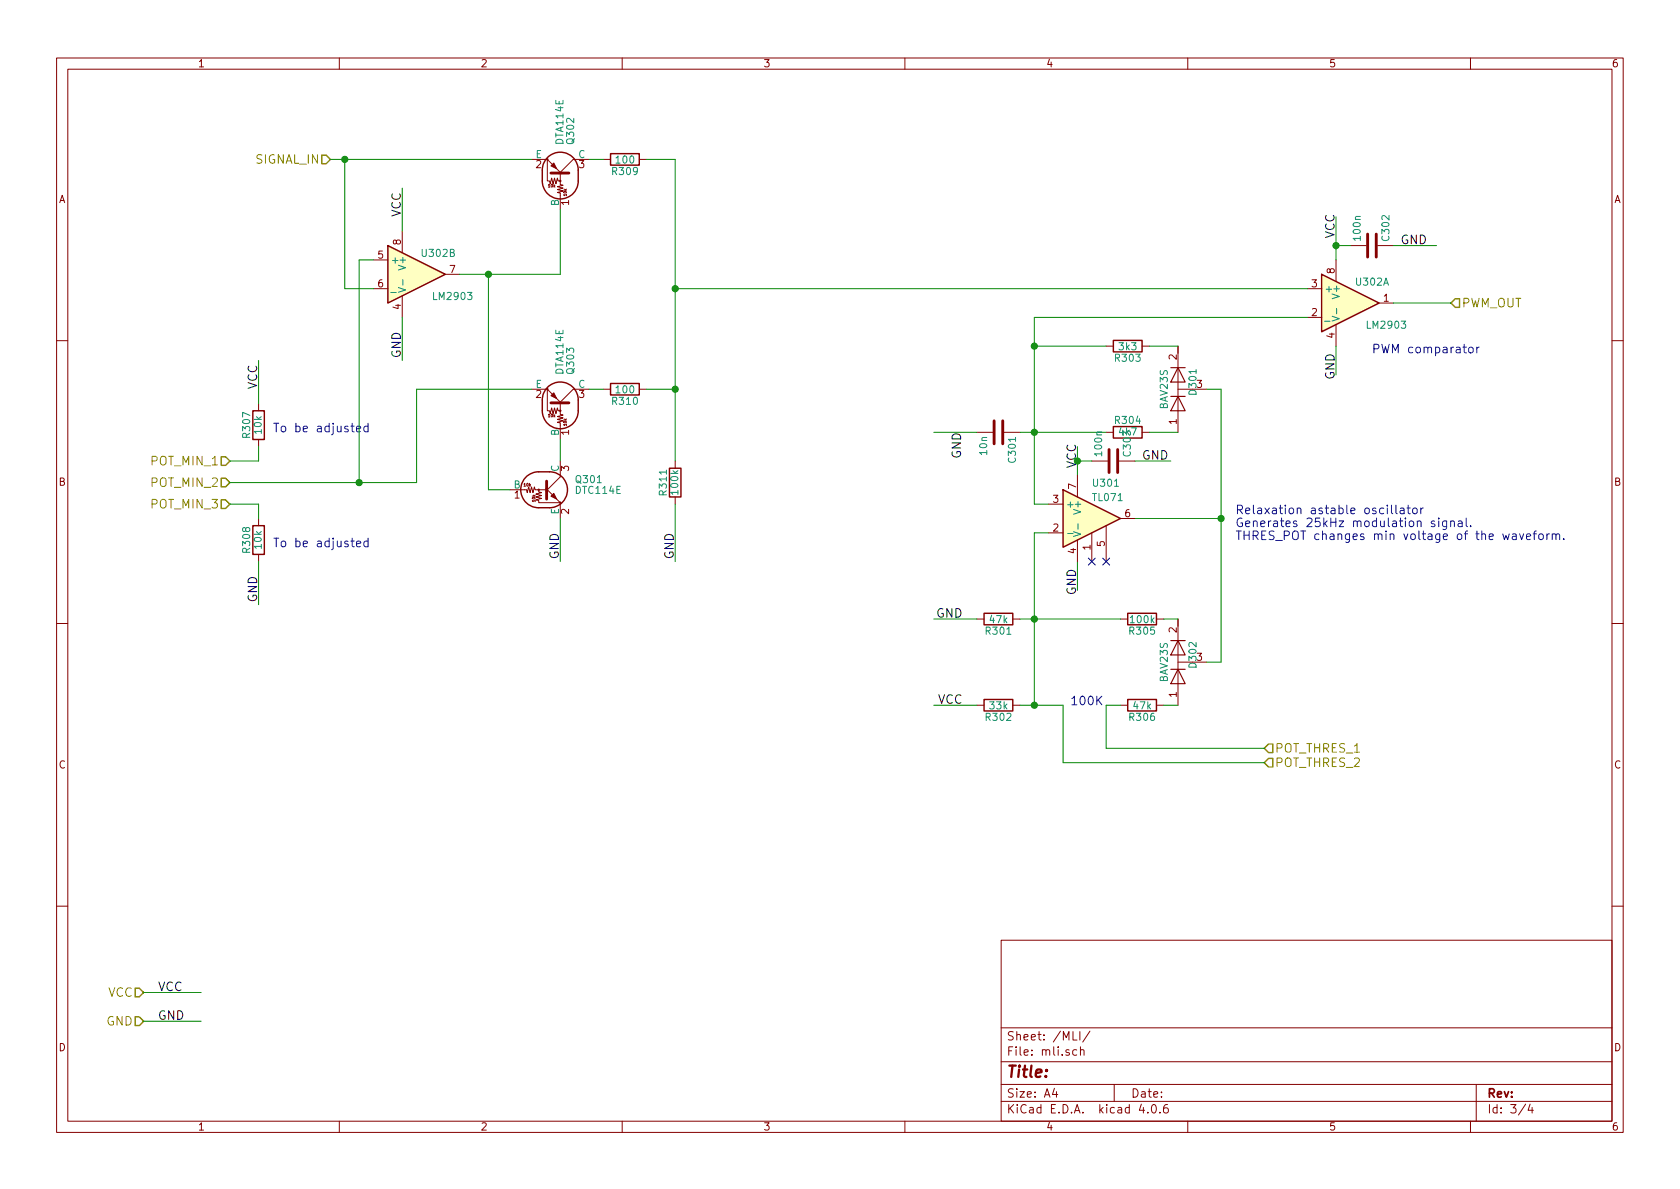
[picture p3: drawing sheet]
<svg xmlns="http://www.w3.org/2000/svg" width="297mm" height="210mm" viewBox="0 0 297 210" stroke-linecap="round" stroke-linejoin="round" font-family="sans-serif">
<g fill="none" stroke="#840000" stroke-width=".18">
<path d="M10 10.3h277v189.9h-277zM12 12.2h273v186.1h-273zM60 10.3v1.9M110 10.3v1.9M160 10.3v1.9M210 10.3v1.9M260 10.3v1.9M94 28.2h2.5M99.1 30.7v1.9l.5 .2-1 .2 1 .3-1 .2 1 .3-1 .2 .5 .2v2.9M99.3 30.7l-2.5-2.5v3.8h.4l.1 .5 .2-1 .3 1 .2-1 .3 1 .3-1 .1 .5h.4M104.1 28.2h-2.8l-2.5 2.5M106.7 28.2h1.2"/>
<path d="M113 28.2h1.3M66 51h2.6M66 46h2.6M71.1 40.9v3.8M71.1 52.3v3.8M78.7 48.5h2.6M231.1 56.1h2.6M231.1 51h2.6M236.2 46v3.8M236.2 57.4v3.8M238.8 43.4h2.8M243.6 43.4h2.8"/>
<path d="M243.8 53.6h2.6M10 60.2h2M45.7 71.4v1.2M45.7 77.7v1.3M94 68.8h2.5M99.1 71.4v1.9l.5 .1-1 .3 1 .2-1 .3 1 .2-1 .3 .5 .1v2.9M99.3 71.4l-2.5-2.6v3.8h.4l.1 .5 .2-1 .3 1 .2-1 .3 1 .3-1 .1 .5h.4M104.1 68.8h-2.8l-2.5 2.6M106.7 68.8h1.2M113 68.8h1.3M172.7 76.4h2.8M177.5 76.4h2.8"/>
<path d="M195.6 76.4h1.2M195.6 61.2h1.2M201.9 76.4h1.3M201.9 61.2h1.3M208.3 61.2v15.2M208.3 68.8h5.1M285 60.2h2M45.7 91.7v1.3M45.7 98v1.3M90.2 86.6h2.9l.1 .5 .3-1 .2 1 .3-1 .2 1 .3-1 .1 .5h1.9M96.5 86.4l2.6 2.5h-3.9v-.4l-.5-.1 1.1-.3-1.1-.2 1.1-.3-1.1-.2 1.1-.3-.6-.1v-.4M99.1 81.5v2.8l-2.6 2.6"/>
<path d="M99.1 89.1v2.6M119.4 81.5v1.3M119.4 87.9v1.2M185.4 94.2h2.6M185.4 89.1h2.6M190.5 84.1v3.8M190.5 95.5v3.8M193 94.2v5.1M193 81.5h2.8M195.6 93v6.3M197.9 81.5h2.8M198.1 91.7h2.6"/>
<path d="M10 110.3h2M172.7 109.5h1.3M179.1 109.5h1.2M198.1 109.5h1.3M204.5 109.5h1.2M208.3 109.5v15.2M208.3 117.1h5.1M285 110.3h2M172.7 124.7h1.3M179.1 124.7h1.2M198.1 124.7h1.3M204.5 124.7h1.2"/>
<path d="M10 160.2h2M177 166.3h108v32h-108zM285 160.2h2M60 198.3v1.9M110 198.3v1.9M160 198.3v1.9M177 194.8h108M177 191.8h108M177 187.8h108M177 181.8h108M186.4 192.5l-.3 1h.9M186.8 193v1"/>
<path d="M189.7 182.4v1.5h.7M190.4 185.7l-.5-.1-.2 .3v.6l.2 .1 .5-.1M190.9 182.4v1.5M191 185.7l.2-.1 .4 .1 .1 .9M191 185.1v1.5M192.7 182.3l-1.3 2M197 191.8v3M201.8 195.2l-.4 1.1h1M202.9 196.7v.1M203.8 195.4l.1-.1a.81 .81 0 0 1 .6 .6 .81 .81 0 0 1-.3 .8l-.1 .1a.8 .8 0 0 1-.6-.6 .8 .8 0 0 1 .3-.8zM205.1 196.7v.1M206.4 195.3a.59 .59 0 0 0-.7 .7l.1 .7 .2 .1 .5-.1 .1-.5-.2-.2-.4-.1-.3 .3"/>
<path d="M210 198.3v1.9M260 198.3v1.9M261 191.8v6.5M269.7 195.2l-1.2 2M270.5 195.2l-.3 1.1h.9M270.9 195.8v1"/>
<circle cx="96.8" cy="28.2" r=".13"/>
<circle cx="99.1" cy="32" r=".13"/>
<circle cx="96.8" cy="68.8" r=".13"/>
<circle cx="99.1" cy="72.6" r=".13"/>
<circle cx="95.2" cy="86.6" r=".13"/>
<circle cx="99.1" cy="88.9" r=".13"/>
</g>
<g fill="#ffffc2" stroke="#ffffc2" stroke-width=".18">
<path d="M233.7 48.5l10.1 5.1-10.1 5.1z"/>
<path d="M188 86.6l10.1 5.1-10.1 5.1z"/>
<path d="M68.6 43.4l10.1 5.1-10.1 5.1z"/>
</g>
<g fill="none" stroke="#840000" stroke-width=".25">
<path d="M96.8 27.9a3.2 3.2 0 0 1 3.5-.8 3.2 3.2 0 0 1 1.9 3v1.9a3.2 3.2 0 0 1-3.1 3.2 3.2 3.2 0 0 1-3.2-3.2v-1.9a3 3 0 0 1 .9-2.2zM107.9 27.2h5.1v2h-5.1zM68.6 43.4l10.1 5.1-10.1 5.1zM233.7 48.5l10.1 5.1-10.1 5.1zM44.7 72.6h2v5.1h-2zM96.8 68.5a3.2 3.2 0 0 1 3.5-.7 3.2 3.2 0 0 1 1.9 2.9v1.9a3.2 3.2 0 0 1-3.1 3.2 3.2 3.2 0 0 1-3.2-3.2v-1.9a3 3 0 0 1 .9-2.2zM107.9 67.8h5.1v2h-5.1zM196.8 60.2h5.1v2h-5.1zM196.8 75.4h5.1v2.1h-5.1zM44.7 93h2v5h-2zM93.2 84.2a3.5 3.5 0 0 1 2-.8h2a3.2 3.2 0 0 1 3.1 3.2 3.2 3.2 0 0 1-3.1 3.2h-2a3.2 3.2 0 0 1-2.9-2.1 3.2 3.2 0 0 1 .9-3.5zM118.4 82.8h2v5.1h-2z"/>
<path d="M188 86.6l10.1 5.1-10.1 5.1zM174 108.5h5.1v2h-5.1zM199.4 108.5h5.1v2h-5.1zM174 123.7h5.1v2h-5.1zM199.4 123.7h5.1v2h-5.1z"/>
</g>
<path d="M70.4 50.8l1.3 .5-1.3 .4M71.2 49.4v1M235.5 55.9l1.3 .5-1.3 .4M236.3 54.5v1M188.8 94.3h.9M189.8 94l1.3 .5-1.3 .4M190.6 92.6v1" fill="none" stroke="#008484" stroke-width=".18"/>
<path d="M56.9 27.4h.8l.7 .8-.7 .8h-.8zM257.3 52.8h.8v1.6h-.8l-.8-.8zM39.1 80.8h.8l.7 .7-.7 .8h-.8zM39.1 84.6h.8l.7 .7-.7 .8h-.8zM39.1 88.4h.8l.7 .7-.7 .8h-.8zM223.5 134.9l.8-.8h.7v1.5h-.7zM224.3 131.6h.7v1.5h-.7l-.8-.8zM23.9 174.7h.7l.8 .8-.8 .8h-.7zM23.9 179.8h.7l.8 .8-.8 .8h-.7z" fill="none" stroke="#848400" stroke-width=".25"/>
<path d="M241.8 41.4v4.1M243.3 41.4v4.1M175.8 74.4v4.1M177.3 74.4v4.1M196.1 79.5v4.1M197.6 79.5v4.1" fill="none" stroke="#840000" stroke-width=".51"/>
<g fill="none" stroke="#008400" stroke-width=".18">
<path d="M58.4 28.2h35.6M61 28.2v22.8h5M71.1 33.3v7.6M99.1 37.1v11.4h-17.8M104.1 28.2h2.6M114.3 28.2h5.1v53.3M236.2 38.3v7.7M66 46h-2.5v39.3M71.1 56.1v7.6M86.4 48.5v38.1h3.8M119.4 51h111.7M231.1 56.1h-48.2v33h2.5"/>
<path d="M236.2 43.4h2.6M246.4 53.6h10.1M246.4 43.4h7.6M45.7 79v2.5h-5.1M45.7 63.7v7.7M94 68.8h-20.3v16.5h-33.1M99.1 77.7v3.8M104.1 68.8h2.6M114.3 68.8h5.1M165.1 76.4h7.6M180.3 76.4h15.3M182.9 61.2h12.7"/>
<path d="M190.5 79v5.1M203.2 76.4h5.1M203.2 61.2h5.1M213.4 68.8h2.5v48.3h-2.5M236.2 61.2v5.1M40.6 89.1h5.1v2.6M45.7 99.3v7.6M99.1 91.7v7.6M119.4 89.1v10.2M185.4 94.2h-2.5v30.5M190.5 99.3v5.1M190.5 81.5h2.5"/>
<path d="M200.7 91.7h15.2M200.7 81.5h6.3M165.1 109.5h7.6M180.3 109.5h17.8M205.7 109.5h2.6M165.1 124.7h7.6M180.3 124.7h7.7v10.2h35.5M198.1 124.7h-2.5v7.6h27.9M205.7 124.7h2.6M25.4 175.5h10.2M25.4 180.6h10.2"/>
</g>
<g fill="#008400" stroke="#008400" stroke-width=".25">
<circle cx="182.9" cy="76.4" r=".51"/>
<circle cx="215.9" cy="91.7" r=".51"/>
<circle cx="182.9" cy="109.5" r=".51"/>
<circle cx="182.9" cy="124.7" r=".51"/>
<circle cx="182.9" cy="61.2" r=".51"/>
<circle cx="236.2" cy="43.4" r=".51"/>
<circle cx="86.4" cy="48.5" r=".51"/>
<circle cx="119.4" cy="68.8" r=".51"/>
<circle cx="61" cy="28.2" r=".51"/>
<circle cx="63.5" cy="85.3" r=".51"/>
<circle cx="119.4" cy="51" r=".51"/>
</g>
<path d="M207 70.1h2.5M207 65h2.5M208.3 70.1l1.2 2.5h-2.5zM208.3 65l1.2 2.6h-2.5zM207 118.4h2.5M207 113.3h2.5M208.3 118.4l1.2 2.5h-2.5zM208.3 113.3l1.2 2.5h-2.5z" fill="none" stroke="#840000" stroke-width=".2"/>
<path d="M192.4 98.7l1.2 1.2M193.6 98.7l-1.2 1.2M195 98.7l1.2 1.2M196.2 98.7l-1.2 1.2" fill="none" stroke="#000084" stroke-width=".18"/>
<g fill="none" stroke="#0000c2" stroke-width=".18">
<path d="M63 75.9l.8-.2-.1-.3h-.4l-.3 .2 .1 .7h.6M65.1 75.4a.48 .48 0 0 0-.7 .1v.7a.48 .48 0 0 0 .7 .1M65.1 74.8v1.6M259.7 61.5l.3-.1 .4 .1 .1 .6-.2 .2-.3 .1-.3-.2zM261.1 61.4v1M261.5 61.4l-.2 .1-.2 .2M63 96.2l.8-.2-.1-.2-.4-.1-.3 .2 .1 .7h.6M65.1 95.8a.48 .48 0 0 0-.7 0v.7a.48 .48 0 0 0 .7 .1M65.1 95.2v1.5M246 89.3v1.3l.3 .3M246.8 89.3v1.3l.2 .3M247.6 89.9h.6l.1 1"/>
<path d="M248.3 90.2l-.5 .1a.3 .3 0 0 0-.3 .3 .3 .3 0 0 0 .3 .3l.5-.1M248.8 89.8h.6M249 89.3v1.3l.4 .3M249.8 90l.3-.2 .4 .2 .1 .6-.2 .2-.3 .1-.3-.2zM251.2 89.8v1.1M251.6 89.8l-.2 .1-.2 .2M253.6 92.2l-.3-.1-.2 .2v.3l.5 .1v.4h-.5M254.4 91.6v.2M254.4 92.1v1M255.8 92.1v1.3l-.3 .2h-.4M255.8 92.2a.48 .48 0 0 0-.7 .1v.7a.48 .48 0 0 0 .7 .1M256.5 92.3l.1-.1a.36 .36 0 0 1 .5 .1v.8"/>
<path d="M256.5 92.1v1M257.9 92.2h.5l.1 .9M258.5 92.5l-.5 .1a.3 .3 0 0 0-.2 .2 .3 .3 0 0 0 .2 .3h.5M259.2 91.6v1.3l.3 .2M260 93v.1M267.4 94.5h.6l.1 .9M268.1 94.8h-.5a.3 .3 0 0 0-.2 .3 .3 .3 0 0 0 .2 .3l.5-.1M268.7 94.4l.3 1 .4-1M269.9 94.9l.7-.1v-.3l-.5-.1-.2 .2 .1 .7h.6M271.1 94.4h.6M271.7 93.9l-.4 .1v.1v1.3M272.1 94.6l.3-.2 .4 .2 .1 .5-.2 .2-.3 .1-.3-.1z"/>
<path d="M273.5 94.4v1M273.9 94.4l-.2 .1-.2 .2M274.4 94.6l.1-.1a.36 .36 0 0 1 .6 .1v.8M274.4 94.4v1M275.1 94.6a.35 .35 0 0 1 .3-.2 .35 .35 0 0 1 .4 .2v.8M276.5 95.3v.1"/>
</g>
<g fill="#840000" stroke="#840000" stroke-width=".51">
<path d="M97.4 30.6h3.2z"/>
<path d="M97.4 71.2h3.2z"/>
<path d="M96.6 85.1v3.2z"/>
</g>
<g fill="#840000" stroke="#840000" stroke-width=".18">
<path d="M97.4 29.3l.5-.5 .5 1z"/>
<path d="M97.4 70l.5-.5 .5 1z"/>
<path d="M97.4 87.8l.5-.6 .5 1.1z"/>
</g>
<text font-size="2.8" fill="#840000" x="178" y="190.5">Title:</text>
<g font-size="2.1" fill="#848400">
<text x="45.2" y="29">SIGNAL_IN</text>
<text x="258.5" y="54.4">PWM_OUT</text>
<text x="26.9" y="82.3">POT_MIN_1</text>
<text x="26.9" y="86.1">POT_MIN_2</text>
<text x="26.9" y="89.9">POT_MIN_3</text>
<text x="225.5" y="133.1">POT_THRES_1</text>
<text x="225.5" y="135.6">POT_THRES_2</text>
<text x="19" y="176.3">VCC</text>
<text x="18.7" y="181.4">GND</text>
</g>
<g font-size="2.1">
<text x="70.9" y="38.3" transform="rotate(-90 70.9 38.3)">VCC</text>
<text x="236" y="42.2" transform="rotate(-90 236 42.2)">VCC</text>
<text x="247.6" y="43.2">GND</text>
<text x="70.9" y="63.4" transform="rotate(-90 70.9 63.4)">GND</text>
<text x="45.5" y="68.8" transform="rotate(-90 45.5 68.8)">VCC</text>
<text x="236" y="67.2" transform="rotate(-90 236 67.2)">GND</text>
<text x="169.9" y="81.2" transform="rotate(-90 169.9 81.2)">GND</text>
<text x="201.9" y="81.3">GND</text>
<text x="98.8" y="99" transform="rotate(-90 98.8 99)">GND</text>
<text x="119.1" y="99" transform="rotate(-90 119.1 99)">GND</text>
<text x="45.5" y="106.6" transform="rotate(-90 45.5 106.6)">GND</text>
<text x="190.2" y="105.3" transform="rotate(-90 190.2 105.3)">GND</text>
<text x="165.5" y="109.2">GND</text>
<text x="165.7" y="124.5">VCC</text>
<text x="27.9" y="175.3">VCC</text>
<text x="27.9" y="180.3">GND</text>
</g>
<g font-size="2.1" fill="#0000c2">
<text x="242.6" y="62.5">PWM comparator</text>
<text x="48.3" y="76.4">To be adjusted</text>
<text x="218.4" y="90.9">Relaxation astable oscillator</text>
<text x="218.4" y="93.2">Generates 25kHz modulation signal.</text>
<text x="218.4" y="95.5">THRES_POT changes min voltage of the waveform.</text>
<text x="48.3" y="96.8">To be adjusted</text>
<text x="189.2" y="124.7">100K</text>
</g>
<text font-size="2.1" fill="#008400" x="190.2" y="82.8" transform="rotate(-90 190.2 82.8)">VCC</text>
<g font-size="2.1" fill="#840000">
<text x="178" y="184">Sheet: /MLI/</text>
<text x="178" y="186.7">File: mli.sch</text>
<text x="178" y="196.9">KiCad E.D.A. kicad 4.0.6</text>
<text x="178" y="194.1">Size: A4</text>
<text x="200" y="194.1">Date:</text>
<text x="263" y="194.1">Rev:</text>
<text x="263" y="196.9">Id: 3/4</text>
</g>
<g font-size="1.8" fill="#840000">
<text x="35" y="11.9">1</text>
<text x="85" y="11.9">2</text>
<text x="135" y="11.9">3</text>
<text x="185" y="11.9">4</text>
<text x="235" y="11.9">5</text>
<text x="285" y="11.9">6</text>
<text x="94.8" y="29.7">2</text>
<text x="102.4" y="29.7">3</text>
<text x="10.4" y="35.9">A</text>
<text x="285.4" y="35.9">A</text>
<text x="100.6" y="36.3" transform="rotate(-90 100.6 36.3)">1</text>
<text x="66.8" y="45.7">5</text>
<text x="70.9" y="43.3" transform="rotate(-90 70.9 43.3)">8</text>
<text x="66.8" y="50.8">6</text>
<text x="79.5" y="48.3">7</text>
<text x="231.9" y="50.8">3</text>
<text x="236" y="48.4" transform="rotate(-90 236 48.4)">8</text>
<text x="244.6" y="53.3">1</text>
<text x="70.9" y="54.7" transform="rotate(-90 70.9 54.7)">4</text>
<text x="231.9" y="55.9">2</text>
<text x="236" y="59.8" transform="rotate(-90 236 59.8)">4</text>
<text x="208" y="63.6" transform="rotate(-90 208 63.6)">2</text>
<text x="94.8" y="70.4">2</text>
<text x="102.4" y="70.4">3</text>
<text x="211.6" y="68.6">3</text>
<text x="100.6" y="76.9" transform="rotate(-90 100.6 76.9)">1</text>
<text x="208" y="75" transform="rotate(-90 208 75)">1</text>
<text x="100.6" y="83.3" transform="rotate(-90 100.6 83.3)">3</text>
<text x="10.4" y="85.9">B</text>
<text x="91" y="88.1">1</text>
<text x="186.2" y="88.9">3</text>
<text x="190.2" y="86.5" transform="rotate(-90 190.2 86.5)">7</text>
<text x="285.4" y="85.9">B</text>
<text x="100.6" y="90.9" transform="rotate(-90 100.6 90.9)">2</text>
<text x="186.2" y="94">2</text>
<text x="198.9" y="91.4">6</text>
<text x="190.2" y="97.9" transform="rotate(-90 190.2 97.9)">4</text>
<text x="192.8" y="97.3" transform="rotate(-90 192.8 97.3)">1</text>
<text x="195.3" y="96.6" transform="rotate(-90 195.3 96.6)">5</text>
<text x="208" y="111.9" transform="rotate(-90 208 111.9)">2</text>
<text x="211.6" y="116.8">3</text>
<text x="208" y="123.3" transform="rotate(-90 208 123.3)">1</text>
<text x="10.4" y="135.9">C</text>
<text x="285.4" y="135.9">C</text>
<text x="10.4" y="185.9">D</text>
<text x="285.4" y="185.9">D</text>
<text x="35" y="199.9">1</text>
<text x="85" y="199.9">2</text>
<text x="135" y="199.9">3</text>
<text x="185" y="199.9">4</text>
<text x="235" y="199.9">5</text>
<text x="285" y="199.9">6</text>
</g>
<g font-size="1.8" fill="#008484">
<text x="94.7" y="27.9">E</text>
<text x="99.6" y="25.5" transform="rotate(-90 99.6 25.5)">DTA114E</text>
<text x="101.5" y="25.3" transform="rotate(-90 101.5 25.3)">Q302</text>
<text x="102.2" y="27.9">C</text>
<text x="109" y="28.9">100</text>
<text x="108.4" y="30.9">R309</text>
<text x="98.8" y="36.4" transform="rotate(-90 98.8 36.4)">B</text>
<text x="69.1" y="46.6">+</text>
<text x="71.8" y="47.4" transform="rotate(-90 71.8 47.4)">V+</text>
<text x="74.7" y="45.4">U302B</text>
<text x="240.6" y="42.4" transform="rotate(-90 240.6 42.4)">100n</text>
<text x="245.6" y="42.4" transform="rotate(-90 245.6 42.4)">C302</text>
<text x="69.1" y="51.7">_</text>
<text x="76.8" y="53">LM2903</text>
<text x="234.2" y="51.7">+</text>
<text x="236.9" y="52.5" transform="rotate(-90 236.9 52.5)">V+</text>
<text x="239.8" y="50.5">U302A</text>
<text x="234.2" y="56.8">_</text>
<text x="241.9" y="58.1">LM2903</text>
<text x="101.5" y="66" transform="rotate(-90 101.5 66)">Q303</text>
<text x="197.3" y="64">R303</text>
<text x="197.9" y="61.9">3k3</text>
<text x="94.7" y="68.6">E</text>
<text x="99.6" y="66.1" transform="rotate(-90 99.6 66.1)">DTA114E</text>
<text x="102.2" y="68.6">C</text>
<text x="108.4" y="71.6">R310</text>
<text x="109" y="69.5">100</text>
<text x="211.5" y="69.7" transform="rotate(-90 211.5 69.7)">D301</text>
<text x="44.2" y="77.3" transform="rotate(-90 44.2 77.3)">R307</text>
<text x="46.3" y="76.7" transform="rotate(-90 46.3 76.7)">10k</text>
<text x="98.8" y="77.1" transform="rotate(-90 98.8 77.1)">B</text>
<text x="197.3" y="74.9">R304</text>
<text x="197.9" y="77">4k7</text>
<text x="206.5" y="72.3" transform="rotate(-90 206.5 72.3)">BAV23S</text>
<text x="98.8" y="83.4" transform="rotate(-90 98.8 83.4)">C</text>
<text x="174.5" y="80.4" transform="rotate(-90 174.5 80.4)">10n</text>
<text x="179.6" y="81.7" transform="rotate(-90 179.6 81.7)">C301</text>
<text x="194.8" y="80.5" transform="rotate(-90 194.8 80.5)">100n</text>
<text x="199.9" y="80.5" transform="rotate(-90 199.9 80.5)">C303</text>
<text x="90.8" y="86.4">B</text>
<text x="101.9" y="87.3">DTC114E</text>
<text x="101.9" y="85.4">Q301</text>
<text x="117.9" y="87.4" transform="rotate(-90 117.9 87.4)">R311</text>
<text x="119.9" y="87.3" transform="rotate(-90 119.9 87.3)">100k</text>
<text x="188.5" y="89.8">+</text>
<text x="193.3" y="88.6">TL071</text>
<text x="193.4" y="86">U301</text>
<text x="98.8" y="91" transform="rotate(-90 98.8 91)">E</text>
<text x="191.1" y="90.6" transform="rotate(-90 191.1 90.6)">V+</text>
<text x="44.2" y="97.6" transform="rotate(-90 44.2 97.6)">R308</text>
<text x="46.3" y="97" transform="rotate(-90 46.3 97)">10k</text>
<text x="174.4" y="112.2">R301</text>
<text x="175.1" y="110.2">47k</text>
<text x="199.8" y="112.2">R305</text>
<text x="200" y="110.2">100k</text>
<text x="211.5" y="117.9" transform="rotate(-90 211.5 117.9)">D302</text>
<text x="175.1" y="125.4">33k</text>
<text x="200.5" y="125.4">47k</text>
<text x="206.5" y="120.5" transform="rotate(-90 206.5 120.5)">BAV23S</text>
<text x="174.4" y="127.5">R302</text>
<text x="199.8" y="127.5">R306</text>
</g>
<g font-size=".7" fill="#840000">
<text x="97" y="33.1">10k</text>
<text x="100.2" y="34.6" transform="rotate(-90 100.2 34.6)">10k</text>
<text x="97" y="73.8">10k</text>
<text x="100.2" y="75.3" transform="rotate(-90 100.2 75.3)">10k</text>
<text x="92.6" y="86">10k</text>
<text x="94.6" y="88.7" transform="rotate(-90 94.6 88.7)">10k</text>
</g>
</svg>
